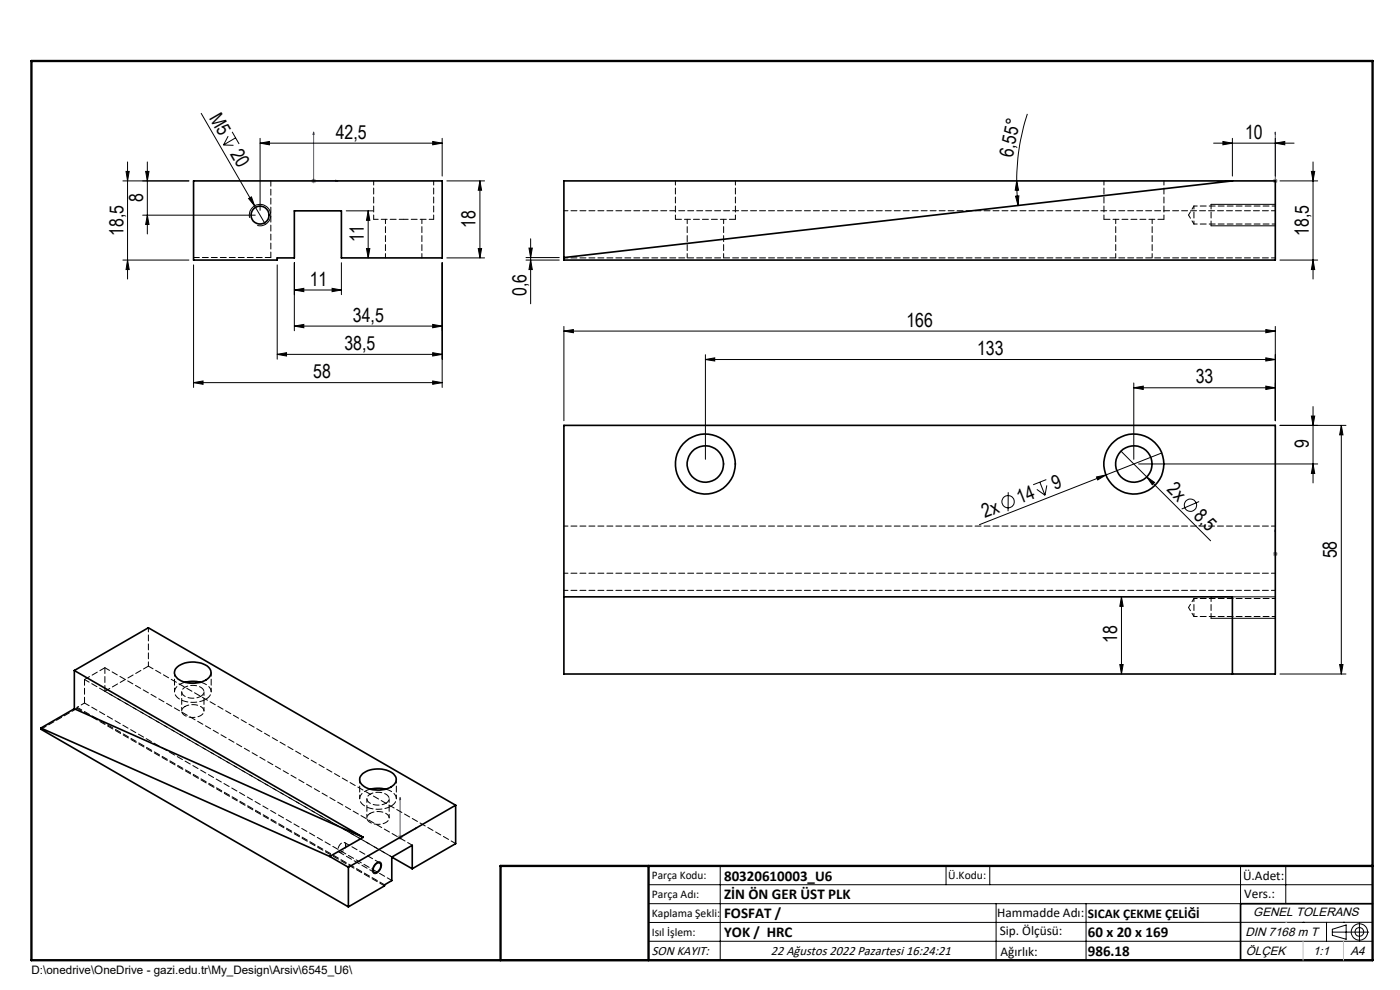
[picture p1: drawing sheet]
<svg xmlns="http://www.w3.org/2000/svg" width="297mm" height="210mm" viewBox="0 0 297 210" stroke-linecap="round" stroke-linejoin="round" font-family="sans-serif">
<g fill="none" stroke="#000" stroke-width=".21">
<path d="M26.1 38.4h14M26.7 36.4h.7l-.3 2zM27.1 34.4v24.8M30.9 36.4h.7l-.3 2zM31.3 34.4v15.2M42.7 24.1l11.3 19.6M47.4 30.8h2.1M48.4 28.9l-1 1.9M49.2 28l1.5 2.5M50 29.2l-2.6 1.6M55.2 30.4l2-.4v.7zM55.2 30.4h38.6"/>
<path d="M55.2 29.3v15.3M91.8 30l2 .4-2 .3zM93.8 29.3v8.1M94.8 38.4h8M101.8 38.4l.4 1.9h-.7zM101.8 38.4v16.3M215.7 38.4l.4 1.9h-.7zM215.7 38.4l.3 5.2M217.9 24.2l-.5 1.8a46 46 0 0 0-1.7 12.4M257.5 30.4h17M259.4 30l2 .4-2 .3zM261.4 29.3v8.1"/>
<path d="M270.5 30.4l2.1-.4v.7zM270.5 29.3v8.1M271.5 38.4h8M278.2 36.4h.7l-.3 2zM278.6 34.4v24.8M26.1 55.2h14M27.1 55.2l.3 2h-.7zM30.3 45.6h23.9M31.3 45.6l.3 2h-.7zM41.1 56.2v26M52.7 42.1l.6-.3 .7 1.9zM53 46.2a2.28 2.28 0 0 1 2-2.8 2.28 2.28 0 0 1 2.4 2.4 2.28 2.28 0 0 1-2.8 2"/>
<path d="M54 43.7l2.3 3.9M58.8 56.2v20M62.4 55.7v14.5M72.4 55.7v6.8M73.4 44.7h5.7M77.8 52.7h.7l-.4 2zM78.1 44.7l.4 2h-.7zM78.1 44.7v10M93.8 55.7v26.5M94.8 54.7h8M101.5 52.7h.7l-.4 2zM111.6 55.2h7"/>
<path d="M111.6 54.6h7M112.2 52.6h.7l-.3 2zM112.6 55.2l.3 2h-.7zM112.6 50.7v13.7M215.4 41.6l.7-.1-.1 2.1zM256.9 47.9h13.6M256.9 43.3h13.6M271.5 55.2h8M278.6 55.2l.3 2h-.7zM58.8 75.2l2-.4v.7zM58.8 75.2h35M62.4 69.2l2.1-.4v.7z"/>
<path d="M62.4 61.5l2.1-.3v.7zM62.4 69.2h31.4M62.4 61.5h10M70.4 61.2l2 .3-2 .4zM91.8 68.8l2 .4-2 .3zM91.8 74.8l2 .4-2 .3zM119.6 70.2l2-.3v.7zM119.6 69.2v20M119.6 70.2h150.9M149.6 76.3l2-.4v.7zM149.6 75.2v22.2M149.6 76.3h120.9"/>
<path d="M268.5 75.9l2 .4-2 .3zM268.5 69.9l2 .3-2 .4zM270.5 69.2v20M41.1 81.2l2-.4v.7zM41.1 81.2h52.7M91.8 80.8l2 .4-2 .3zM237.8 95.7l19 19M240.5 82.3l2-.4v.7zM240.5 81.2v16.2M240.5 82.3h30M241.5 98.4h38M246.5 96.1l-38.7 15.2"/>
<path d="M268.5 81.9l2 .4-2 .3zM278.2 88.3h.7l-.3 1.9zM278.6 98.4l.3 2h-.7zM278.6 86.2v16.2M284.6 90.2l.3 2h-.7zM284.6 90.2v52.8M285.5 90.2h-14M213.9 104.4v4M220 103.8l1.7 1.2M220.6 102.3l1.1 2.7M222 101.7l-2.8 1.1M222.1 103l-.4 2"/>
<path d="M232.6 101.2l2-.5-1.7 1.1zM243.3 101.2l1.6 1.1-.5 .5zM254.4 106.4l-3.7 1.6M237.9 126.6l.4 2h-.7zM237.9 126.6v16.4M256.9 131.2h13.6M256.9 126.6h13.6M237.6 141h.7l-.4 2zM271.5 143h14M284.2 141h.7l-.3 2zM79.6 183.2l.1-.1a.71 .71 0 0 1 1-.2 .71 .71 0 0 1 .2 1 1.3 1.3 0 0 1-1.7 1.3l-.2-.8zM137.6 187.7h153.6"/>
<path d="M137.6 191.7h153.6M137.6 199.7h153.6M152.8 183.7v20M200.7 183.7v4M210 183.7v4M211.3 191.7v12M230.4 191.7v12M263.2 183.7v20M272.8 183.7v8M276.4 195.6h.1M281.4 195.6v4.1M282.6 197.7h7.8"/>
<path d="M282.6 197.1l3-.9v3l-3-.8zM285 195.6h.1M288.4 195.8v3.8M291.2 195.6l-153.6 .1"/>
<circle cx="213.9" cy="106.4" r="1.31"/>
<circle cx="252.6" cy="107.2" r="1.3"/>
<circle cx="288.4" cy="197.7" r="1.74"/>
<circle cx="288.4" cy="197.7" r=".93"/>
</g>
<g fill="none" stroke="#00f" stroke-width=".21">
<path d="M66.5 28l.1 .5h-.2zM66.5 28v10.4h5.2M71.2 38.2l.5 .2-.5 .1zM270.5 38.2v.3zM270.5 28v.5v-.5M270.5 38.4h.1M270.5 28v10.4M270.5 112.4v.4v-.4M270.5 117.4v.2zM270.5 117.5h.1M270.5 112.4v5.1M84.9 169.1l.1 .4-.2 .1z"/>
<path d="M84.9 169.1v8.5l3.6-2.1M88.2 175.6l.3-.1-.3 .3z"/>
</g>
<g fill="none" stroke="#808080" stroke-width=".21">
<path d="M66 38.4h1M66.2 38l.7 .7M66.5 37.8v1.1M66.9 38l-.7 .7M270.1 38.4h.9M270.2 38l.7 .7M270.5 37.8v1.1M270.9 38l-.7 .7M270.1 117.5h.9M270.2 117.1l.7 .8M270.5 117v1M270.9 117.1l-.7 .8"/>
<path d="M84.4 177.6h1M84.5 177.3l.7 .7M84.9 177.1v1M85.2 177.3l-.7 .7"/>
</g>
<path d="M291.2 191.7h-28v12M106.2 203.7h185" fill="none" stroke="#000" stroke-width=".35"/>
<path d="M6.7 12.9h284.5v190.8h-284.5zM137.6 183.7v20M291.2 183.7h-185v20" fill="none" stroke="#000" stroke-width=".5"/>
<path d="M272.8 195.6h.1M276.4 199.7v4M285 199.7v4" fill="none" stroke="#c0c0c0" stroke-width=".21"/>
<path d="M256.9 43.3v4.6M256.9 126.6v4.5" fill="none" stroke="#000" stroke-width=".21" stroke-dasharray="1.3 .6" stroke-dashoffset=".3"/>
<g fill="#00f">
<path d="M270.5 38.2v.3zM270.5 28v.5z"/>
<path d="M270.5 112.4v.4zM270.5 117.4v.2z"/>
<path d="M88.2 175.6l.3-.1-.3 .3zM84.9 169.1l.1 .4-.2 .1z"/>
<path d="M71.2 38.2l.5 .2-.5 .1zM66.5 28l.1 .5h-.2z"/>
</g>
<g fill="#000">
<path d="M52.7 42.1l.6-.3 .7 1.9zM232.6 101.2l2-.5-1.7 1.1zM243.3 101.2l1.6 1.1-.5 .5z"/>
<path d="M215.7 38.4l.4 1.9h-.7zM215.4 41.6l.7-.1-.1 2.1z"/>
<path d="M259.4 30l2 .4-2 .3zM270.5 30.4l2.1-.4v.7zM149.6 76.3l2-.4v.7zM268.5 75.9l2 .4-2 .3zM119.6 70.2l2-.3v.7zM268.5 69.9l2 .3-2 .4zM55.2 30.4l2-.4v.7zM91.8 30l2 .4-2 .3zM62.4 69.2l2.1-.4v.7zM91.8 68.8l2 .4-2 .3zM62.4 61.5l2.1-.3v.7zM70.4 61.2l2 .3-2 .4z"/>
<path d="M278.2 36.4h.7l-.3 2zM278.6 55.2l.3 2h-.7zM112.2 52.6h.7l-.3 2zM112.6 55.2l.3 2h-.7zM237.9 126.6l.4 2h-.7zM237.6 141h.7l-.4 2zM284.6 90.2l.3 2h-.7zM284.2 141h.7l-.3 2zM26.7 36.4h.7l-.3 2zM27.1 55.2l.3 2h-.7zM78.1 44.7l.4 2h-.7zM77.8 52.7h.7l-.4 2z"/>
<path d="M268.5 81.9l2 .4-2 .3zM240.5 82.3l2-.4v.7zM91.8 80.8l2 .4-2 .3zM41.1 81.2l2-.4v.7zM91.8 74.8l2 .4-2 .3zM58.8 75.2l2-.4v.7z"/>
<path d="M278.6 98.4l.3 2h-.7zM278.2 88.3h.7l-.3 1.9zM31.3 45.6l.3 2h-.7zM30.9 36.4h.7l-.3 2zM101.5 52.7h.7l-.4 2zM101.8 38.4l.4 1.9h-.7z"/>
</g>
<g fill="none" stroke="#000" stroke-width=".35">
<path d="M41.1 38.4h52.7v16.3h-21.4v-10h-10v10h-3.6v.5h-17.7zM119.6 38.4h150.9v16.8h-150.9zM261.4 38.4l-141.8 16.2M119.6 90.2h150.9v52.8h-150.9zM119.6 126.6h141.8v16.4M8.7 154.4v.3l65.2 37.7M8.7 154.4l61.3 27.3M15.8 142.2l61.2 35.4M15.8 142.2l15.7-9 65.2 37.6M15.8 150.3l-7.1 4.1M15.8 150.3l61.2 27.3M15.8 142.2v8.1"/>
<path d="M37.4 141.7a5.4 5.4 0 0 1 7 .1 1.75 1.75 0 0 1-1.1 2.7 5.3 5.3 0 0 1-6-1l-.3-.9zM39.3 144.7l1.4-.2 1.8 .2M76.9 164.1a5.5 5.5 0 0 1 6.8 .4 1.61 1.61 0 0 1-.8 2.5 5.8 5.8 0 0 1-6.2-.6 1.52 1.52 0 0 1 .2-2.3zM77 177.6l-7 4.1M78.6 167.4l1.4-.2 1.8 .2M96.7 170.8l-22.8 13.2M96.7 170.8v8.2l-9.2 5.3M70 181.7l3.9 2.3M73.9 184v8.4M79.7 183.3a.64 .64 0 0 1 .9-.2 .64 .64 0 0 1 .1 1 1.16 1.16 0 0 1-1.3 1 1.26 1.26 0 0 1 .3-1.8zM83.1 181.8l4.4-2.5v5M83.1 181.8v5l-1.5 .9v.2l-7.7 4.5"/>
<path d="M83.1 181.8l4.4 2.5"/>
<circle cx="55.2" cy="45.6" r="1.91"/>
<circle cx="149.6" cy="98.4" r="3.9"/>
<circle cx="149.6" cy="98.4" r="6.4"/>
<circle cx="240.5" cy="98.4" r="3.9"/>
<circle cx="240.6" cy="98.4" r="6.4"/>
</g>
<path d="M253.3 43.7v3.8M253.3 47.5h17.3M270.6 43.7h-17.3M253.3 127v3.8M253.3 130.8h17.3M270.6 127h-17.3M73.4 179.3a.58 .58 0 0 0-.5-.6 .58 .58 0 0 0-.7 .3 1.16 1.16 0 0 0-.1 1.8 1.49 1.49 0 0 0 1.3-1.5" fill="none" stroke="#000" stroke-width=".21" stroke-dasharray="1.3 .6" stroke-dashoffset=".6"/>
<g fill="none" stroke="#000" stroke-width=".21" stroke-dasharray="1.3 .6" stroke-dashoffset=".4">
<path d="M79.3 38.3v8.2M143.3 38.3v8.2M234.2 38.3v8.2M81.8 46.5v8.2M89.5 54.7v-8.2M92 46.5v-8.2M119.6 54.7h151M119.6 44.7h151M145.8 46.5v8.2M153.5 54.7v-8.2M156 46.5v-8.2M236.7 46.5v8.2"/>
<path d="M244.4 54.7v-8.2M246.9 46.5v-8.2M119.6 111.6h151M119.6 121.6h151M119.6 125.2h151M31.5 141.3v-8.2M39.2 149.9a3.3 3.3 0 0 1 4 .5 1.19 1.19 0 0 1-1.1 1.6 3.1 3.1 0 0 1-3.5-.9v-.6l.6-.6M42.6 147.7a1.06 1.06 0 0 0 .7-1.1 1.06 1.06 0 0 0-.9-.9 3 3 0 0 0-3.8 .8 1.39 1.39 0 0 0 1.4 1.5l1.2 .1 1.4-.4M78.5 172.5a3.3 3.3 0 0 1 3.9 .6 1.19 1.19 0 0 1-1 1.6 3.1 3.1 0 0 1-3.5-.9v-.7l.6-.6M81.9 170.4a1.06 1.06 0 0 0 .6-1.1 1.06 1.06 0 0 0-.9-1 3 3 0 0 0-3.7 .9 1.39 1.39 0 0 0 1.4 1.5l1.1 .1 1.5-.4"/>
</g>
<path d="M143.3 46.5h12.7M234.2 46.5h12.7M8.7 154.7l7.7-4.4M16.4 150.3v-.3M17.9 144.1l4.4-2.5M17.9 149.1v-5M22.3 141.6v5" fill="none" stroke="#000" stroke-width=".21" stroke-dasharray="1.3 .6"/>
<path d="M252.1 45.6l1.2 1.9M253.3 43.7l-1.2 1.9M252.1 128.9l1.2 1.9M253.3 127l-1.2 1.9M37 142.7v4M38.5 146.7v4.1M43.3 150.8v-4.1M44.8 146.7v-4M76.3 165.3v4.1M77.8 169.4v4.1M82.6 173.5v-4.1M84.1 169.4v-4.1" fill="none" stroke="#000" stroke-width=".21" stroke-dasharray="1.3 .6" stroke-dashoffset=".5"/>
<path d="M57.5 54.6v-16.3M57.5 54.6h-16.4M16.4 150.3l65.2 37.6M16.4 150l65.2 37.7M17.9 144.1l65.2 37.7M17.9 149.1l65.2 37.7M22.3 141.6l65.2 37.7M22.3 146.6l9.2-5.3M31.5 141.3l65.2 37.6M72 180.8l7.4 4.3M80.6 183l-7.5-4.3" fill="none" stroke="#000" stroke-width=".21" stroke-dasharray="1.3 .6" stroke-dashoffset=".1"/>
<path d="M79.3 46.5h6.3M85.6 46.5h6.4" fill="none" stroke="#000" stroke-width=".21" stroke-dasharray="1.3 .6" stroke-dashoffset=".3"/>
<path d="M22.3 146.6l60.8 35.2" fill="none" stroke="#000" stroke-width=".21" stroke-dasharray="1.3 .6" stroke-dashoffset=".7"/>
<path d="M39.3 144.7a2.48 2.48 0 0 0-2.3 2.2 3.3 3.3 0 0 0 3.3 2.1l2.1-.2 1.3-.5M43.7 148.3a1.69 1.69 0 0 0 1.1-1.6 1.69 1.69 0 0 0-1.2-1.6l-1.1-.4M78.6 167.4a2.48 2.48 0 0 0-2.3 2.2 3.3 3.3 0 0 0 3.3 2l2.1-.1 1.2-.5M82.9 171a1.69 1.69 0 0 0 1.2-1.6 1.69 1.69 0 0 0-1.2-1.6l-1.1-.4" fill="none" stroke="#000" stroke-width=".21" stroke-dasharray="1.3 .6" stroke-dashoffset="-.1"/>
<path d="M16.4 150l1.5-.9" fill="none" stroke="#000" stroke-width=".21" stroke-dasharray="1.3 .6" stroke-dashoffset=".9"/>
<g font-size="4.1">
<text x="44.3" y="25" transform="rotate(60 44.3 25)">M5</text>
<text x="71.2" y="29.4">42,5</text>
<text x="264.1" y="29.4">10</text>
<text x="48.7" y="32.6" transform="rotate(60 48.7 32.6)">20</text>
<text x="214.9" y="33.5" transform="rotate(-79 214.9 33.5)">6,55°</text>
<text x="30.3" y="42.9" transform="rotate(-90 30.3 42.9)">8</text>
<text x="26.2" y="50" transform="rotate(-90 26.2 50)">18,5</text>
<text x="77.2" y="51.4" transform="rotate(-90 77.2 51.4)">11</text>
<text x="100.9" y="48.4" transform="rotate(-90 100.9 48.4)">18</text>
<text x="277.6" y="50" transform="rotate(-90 277.6 50)">18,5</text>
<text x="65.7" y="60.6">11</text>
<text x="111.7" y="62.8" transform="rotate(-90 111.7 62.8)">0,6</text>
<text x="74.9" y="68.2">34,5</text>
<text x="192.3" y="69.3">166</text>
<text x="73" y="74.2">38,5</text>
<text x="207.3" y="75.3">133</text>
<text x="66.5" y="80.2">58</text>
<text x="253.7" y="81.3">33</text>
<text x="277.6" y="95" transform="rotate(-90 277.6 95)">9</text>
<text x="216.4" y="106.9" transform="rotate(-21 216.4 106.9)">14</text>
<text x="223.8" y="104" transform="rotate(-21 223.8 104)">9</text>
<text x="247.4" y="104" transform="rotate(45 247.4 104)">2x</text>
<text x="209" y="109.9" transform="rotate(-21 209 109.9)">2x</text>
<text x="253.1" y="109.6" transform="rotate(45 253.1 109.6)">8,5</text>
<text x="283.6" y="118.5" transform="rotate(-90 283.6 118.5)">58</text>
<text x="237" y="136.4" transform="rotate(-90 237 136.4)">18</text>
</g>
<g font-size="3.2">
<text x="153.6" y="190.8">ZİN ÖN GER ÜST PLK</text>
<text x="153.6" y="186.8">80320610003_U6</text>
<text x="153.6" y="194.8">FOSFAT /</text>
<text x="153.6" y="198.8">YOK / HRC</text>
<text x="230.8" y="198.7">60 x 20 x 169</text>
<text x="230.8" y="202.8">986.18</text>
</g>
<g font-size="2.8">
<text x="263.7" y="186.7">Ü.Adet:</text>
<text x="263.9" y="190.5">Vers.:</text>
<text x="211.5" y="194.5">Hammadde Adı:</text>
<text x="230.8" y="194.7">SICAK ÇEKME ÇELİĞİ</text>
<text x="138.3" y="202.6">SON KAYIT:</text>
<text x="163.6" y="202.6">22 Ağustos 2022 Pazartesi 16:24:21</text>
<text x="212.1" y="198.4">Sip. Ölçüsü:</text>
<text x="212.2" y="202.7">Ağırlık:</text>
</g>
<g font-size="2.6">
<text x="265.9" y="194.4">GENEL TOLERANS</text>
<text x="264.2" y="198.5">DIN 7168 m T</text>
<text x="264.3" y="202.6">ÖLÇEK</text>
<text x="278.5" y="202.6">1:1</text>
<text x="286.5" y="202.6">A4</text>
</g>
<g font-size="2.5">
<text x="138.3" y="186.4">Parça Kodu:</text>
<text x="138.3" y="190.5">Parça Adı:</text>
<text x="201.2" y="186.5">Ü.Kodu:</text>
<text x="138.3" y="194.5">Kaplama Şekli:</text>
<text x="138.3" y="198.6">Isıl İşlem:</text>
<text x="6.7" y="206.7">D:\onedrive\OneDrive - gazi.edu.tr\My_Design\Arsiv\6545_U6\</text>
</g>
</svg>
